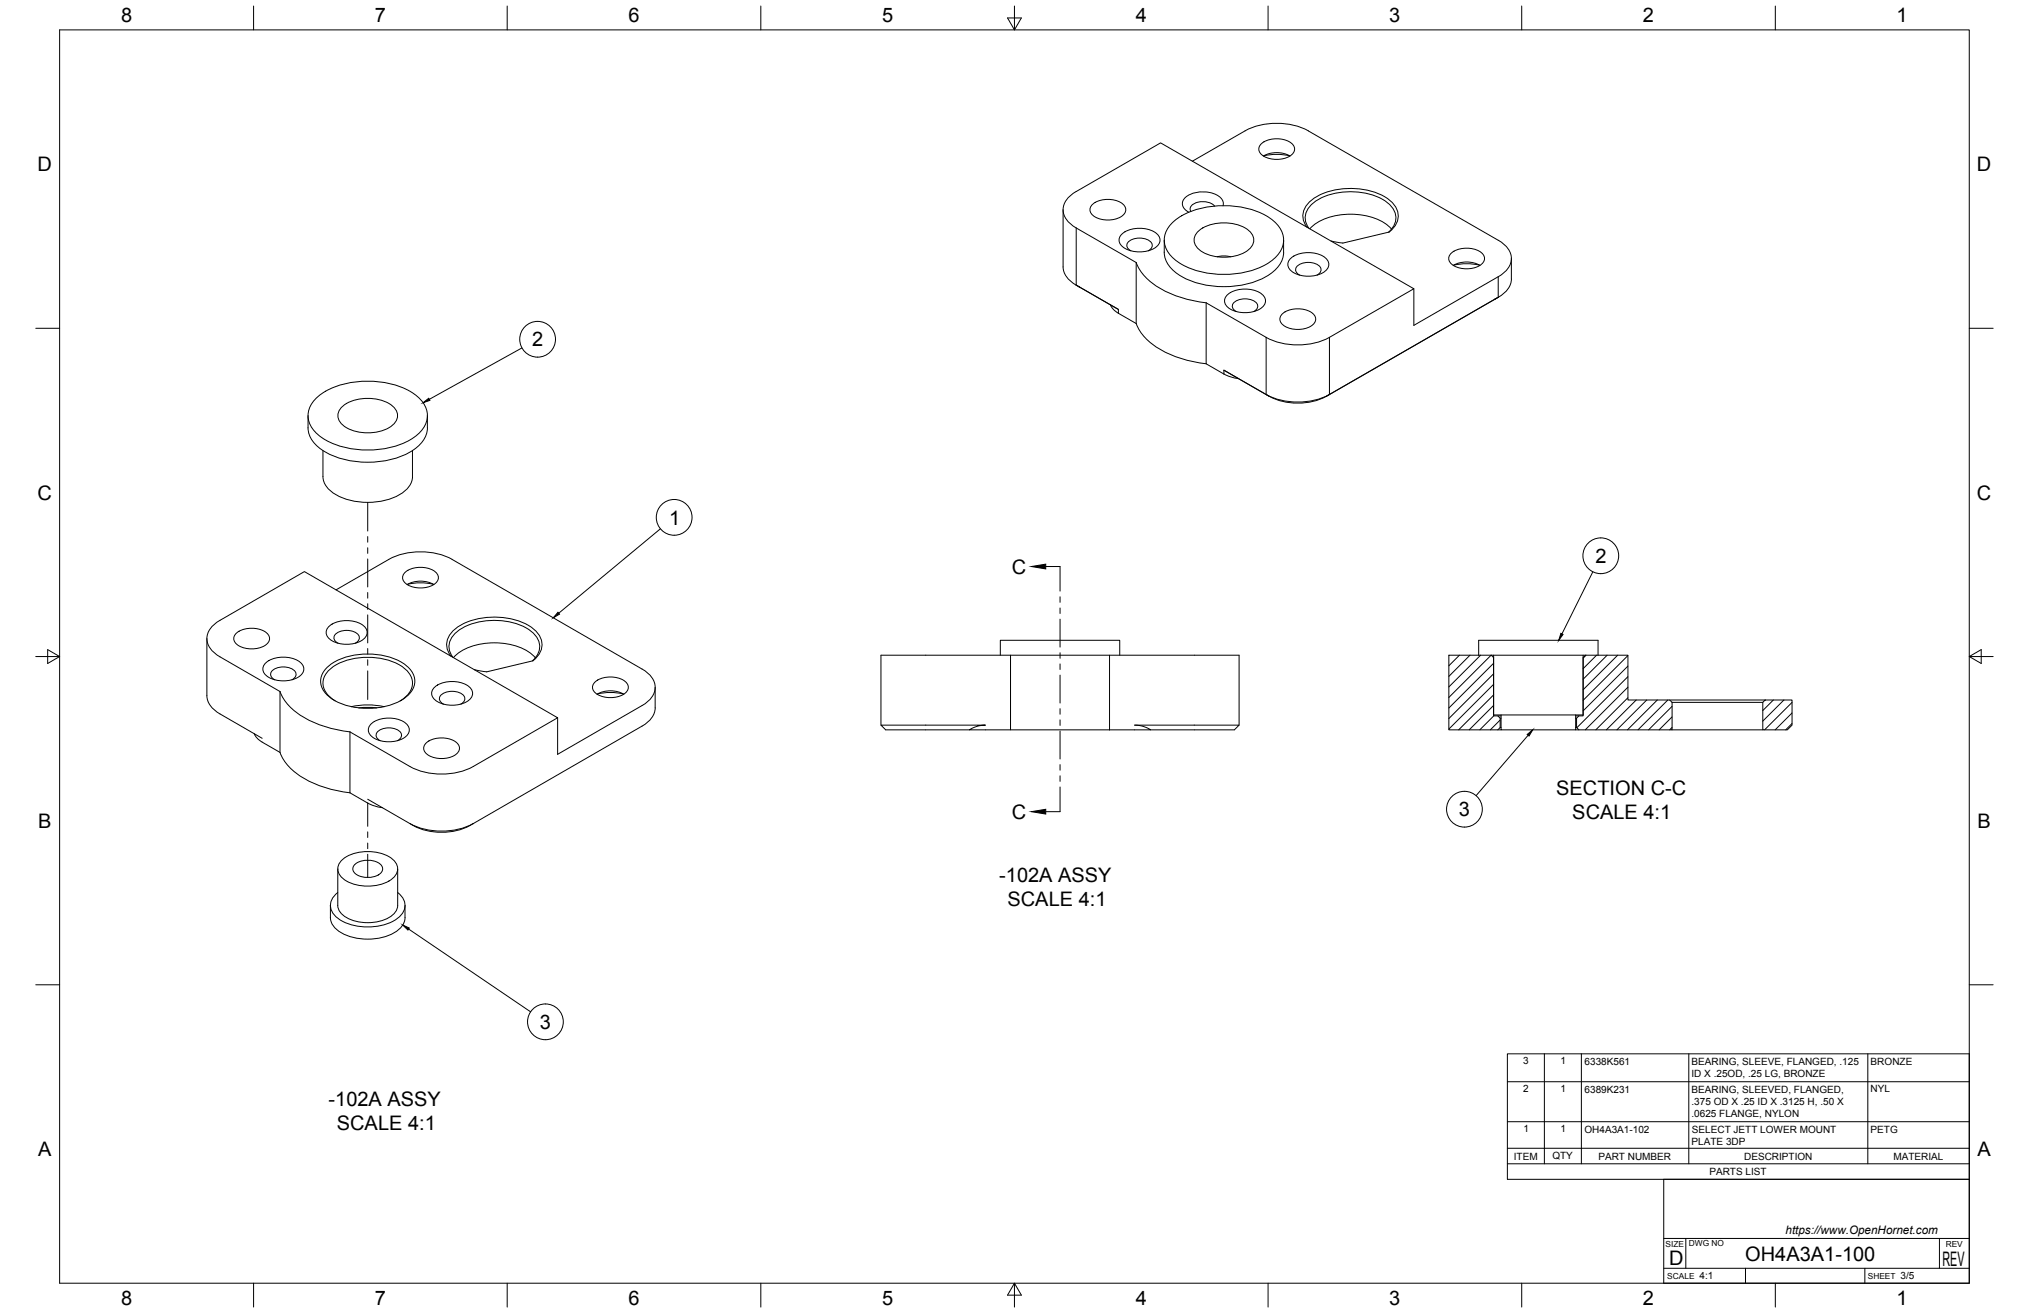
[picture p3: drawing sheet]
<svg xmlns="http://www.w3.org/2000/svg" width="864mm" height="559mm" viewBox="0 0 864 559" stroke-linecap="round" stroke-linejoin="round" font-family="sans-serif">
<!-- layer: Visible -->
<g fill="none" stroke="#000" stroke-width=".43">
<path d="M529.9 55.7l-22.4 12.9M529.9 55.7a29.9 29.9 0 0 1 27 0M556.9 55.7l80.8 46.6a8.8 8.8 0 0 1 5.4 9.4 10.6 10.6 0 0 1-5.4 6.1l-35.9 20.7v-15.6M536.6 61.5a10.8 10.8 0 0 1 13.6 0 3.2 3.2 0 0 1-1.4 5.1 11.2 11.2 0 0 1-12.2-1.2 2.8 2.8 0 0 1 0-3.9zM537.7 66.4a11.8 11.8 0 0 1 11.4 0M537.9 66.3a24 24 0 0 1 11 0M452.5 89.3v24.3a9.5 9.5 0 0 0 5.6 7.8l17.9 10.3M464.7 87.3a10.8 10.8 0 0 1 13.7 0 3.2 3.2 0 0 1-1.5 5.1 11.2 11.2 0 0 1-12.2-1.2 2.8 2.8 0 0 1 0-3.9zM477.2 99.9a12.4 12.4 0 0 1 15.6 0 3.6 3.6 0 0 1-1.6 5.8 12.8 12.8 0 0 1-14-1.3 3.2 3.2 0 0 1 0-4.5zM498.8 94.9a32.3 32.3 0 0 1 23.2-7.4 31.6 31.6 0 0 1 21 7.4 9.8 9.8 0 0 1-1.1 15.6 36.6 36.6 0 0 1-28.1 5.7 25 25 0 0 1-16.8-9.1 9.4 9.4 0 0 1 1.8-12.2zM510 98.4a18.5 18.5 0 0 1 21.9 0 5 5 0 0 1-.9 8.2 18.8 18.8 0 0 1-21-.7 4.8 4.8 0 0 1 0-7.5zM517 87.7a7.5 7.5 0 0 0-10-.1 1.93 1.93 0 0 0-.1 2.4"/>
<path d="M520.6 87.5a4.4 4.4 0 0 0-3.4-4.8 12.4 12.4 0 0 0-13.2 1.9 3.7 3.7 0 0 0 2 5.7M556.3 96.7a7.7 7.7 0 0 1 1.7-11.4 30.5 30.5 0 0 1 27.1-3.5 13.2 13.2 0 0 1 10 9.2 8.4 8.4 0 0 1-3.8 7.7l-19.8 4.8-5-.9M557.1 97.2a7.5 7.5 0 0 1 2.5-11.3 29.4 29.4 0 0 1 30-.3 7.8 7.8 0 0 1 3.2 11.2l-1.8 2M557.5 97.4a24 24 0 0 1 19-6.2 22.6 22.6 0 0 1 15.8 6.3M481.3 106.7a2.38 2.38 0 0 1-1.7-2.3 2.38 2.38 0 0 1 1.7-2.2 7.7 7.7 0 0 1 8.8 1.1l.3 1.6-.6 1-1.1 .8M483.6 111.7a25.2 25.2 0 0 0 14.8 13.4l8.1 2.6 6.9 1.2M483.6 111.7l-25.5-14.7a8.8 8.8 0 0 1-5.4-9.4 10.4 10.4 0 0 1 5.4-6.1l35.9-20.7 107.8 62.1-35.9 20.7a29.9 29.9 0 0 1-27 0M483.6 111.7v26M495.5 102.2a14.8 14.8 0 0 0 1.6 10.3 26.2 26.2 0 0 0 19.3 9.3 36.2 36.2 0 0 0 25.3-6 11.3 11.3 0 0 0 4.7-8.4M518.1 109.3a10.7 10.7 0 0 1 5.7 0M546.3 102.2v5.2M549.1 110.3a12.4 12.4 0 0 1 15.6 0 3.6 3.6 0 0 1-1.7 5.8 12.8 12.8 0 0 1-13.9-1.3 3.2 3.2 0 0 1 0-4.5z"/>
<path d="M553.2 117.1a2.38 2.38 0 0 1-1.8-2.3 2.38 2.38 0 0 1 1.8-2.3 7.7 7.7 0 0 1 8.7 1.2l.3 1.5-.5 1-1.1 .9M617.4 108a10.8 10.8 0 0 1 13.7 0 3.2 3.2 0 0 1-1.5 5.1 11.2 11.2 0 0 1-12.2-1.1 2.8 2.8 0 0 1 0-4zM618.6 113a11.8 11.8 0 0 1 11.3 0M618.7 112.9a24 24 0 0 1 11.1 0M643.3 110v8.8M643.3 118.8a9.5 9.5 0 0 1-5.6 7.7l-73.3 42.2M458 121.3l1.4 .9M459.4 122.1l.1 .1M476 131.7l-3.4-2 1 1.7 1.7 1.5 8.3 4.8M483.6 137.7a25.2 25.2 0 0 0 14.8 13.3l8.1 2.6 6.9 1.2M513.4 128.9v25.9M513.4 128.9l25.5 14.7"/>
<path d="M522.1 125.8a12.4 12.4 0 0 1 15.6 0 3.6 3.6 0 0 1-1.6 5.8 12.8 12.8 0 0 1-14-1.3 3.2 3.2 0 0 1 0-4.5zM526.2 132.6a2.38 2.38 0 0 1-1.7-2.3 2.38 2.38 0 0 1 1.7-2.3 7.7 7.7 0 0 1 8.8 1.2l.3 1.5-.6 1-1.1 .9M545.5 133.9a10.8 10.8 0 0 1 13.7 0 3.2 3.2 0 0 1-1.4 5 11.2 11.2 0 0 1-12.3-1.1 2.8 2.8 0 0 1 0-3.9zM637.8 126.5l-1.5 .8M513.4 154.8l8.9 5.1 4.9 1.2-6.3-3.6 18 10.4M131.1 176.9a14.8 14.8 0 0 0 1.6 10.3 26.2 26.2 0 0 0 19.2 9.3 36.2 36.2 0 0 0 25.4-6 11.3 11.3 0 0 0 4.6-8.4v-5.2M134.4 169.6a32.2 32.2 0 0 1 23.1-7.4 31.5 31.5 0 0 1 21.1 7.4 9.8 9.8 0 0 1-1.2 15.6 36.6 36.6 0 0 1-28 5.8 25 25 0 0 1-16.8-9.2 9.4 9.4 0 0 1 1.8-12.2zM145.6 173.1a18.4 18.4 0 0 1 21.8 0 5 5 0 0 1-.8 8.3 18.8 18.8 0 0 1-21-.8 4.8 4.8 0 0 1 0-7.5zM527.2 161.2l13.1 7.5M538.9 167.9a29.9 29.9 0 0 0 27 0M540.3 168.7a26.7 26.7 0 0 0 24.1 0M137.5 191.8v11a11.1 11.1 0 0 0 8.4 9.1 28.7 28.7 0 0 0 26.4-2.9 8.2 8.2 0 0 0 3.3-6.2v-11"/>
<path d="M192.4 238.1l80.9 46.6a8.8 8.8 0 0 1 5.3 9.5 10.6 10.6 0 0 1-5.3 6.1l-36 20.7v-15.5M192.5 238.1a29.8 29.8 0 0 0-27 0l-22.5 12.9M172.1 243.9a10.8 10.8 0 0 1 13.7 0 3.2 3.2 0 0 1-1.4 5 11.2 11.2 0 0 1-12.3-1.1 2.8 2.8 0 0 1 0-3.9zM173.3 248.8a11.8 11.8 0 0 1 11.4 0M173.5 248.7a23.9 23.9 0 0 1 11 0M88.1 271.8v24.3M100.3 269.8a10.8 10.8 0 0 1 13.6 0 3.2 3.2 0 0 1-1.4 5.1 11.2 11.2 0 0 1-12.2-1.2 2.8 2.8 0 0 1 0-3.9zM139.7 266.9a12.3 12.3 0 0 1 15.7 0 3.6 3.6 0 0 1-1.7 5.8 12.8 12.8 0 0 1-14-1.3 3.2 3.2 0 0 1 0-4.5zM143.9 273.8a2.4 2.4 0 0 1-1.8-2.3 2.4 2.4 0 0 1 1.7-2.4 7.7 7.7 0 0 1 8.8 1.2l.4 1.1-.3 1-1.5 1.4M192 279.3a7.7 7.7 0 0 1 1.5-11.5 30.3 30.3 0 0 1 27.1-3.6 13.7 13.7 0 0 1 10 8.7 8.4 8.4 0 0 1-3.7 8.3l-19.8 4.7M192.8 279.8a7.5 7.5 0 0 1 2.3-11.4 29.3 29.3 0 0 1 30.1-.4 7.8 7.8 0 0 1 3.2 11.3l-1.8 2M193 279.9a23.9 23.9 0 0 1 19.1-6.3 22.6 22.6 0 0 1 15.8 6.3"/>
<path d="M425.8 278.8v-6.3h50.8v6.3M430.1 278.8h42.1v31.8h-42.1zM430.1 278.8h-55.1v29.8M472.2 278.8h55.2v29.8M629.4 278.8h50.8M629.4 278.8v-6.3h50.8v6.3M629.4 278.8h-12.7v31.8h20.8l1-1v-3.9l-1-1h-1.8v-24.8l-1-1.1M635.7 278.8v25.5h38.1v-25.5M674.8 278.8l-1 1.1v24.8h-1.8l-1 1v3.9l1 1h39.7v-11.7M680.2 278.8h12.7v19.1h17.8l1 1M88.1 296.1a9.5 9.5 0 0 0 5.5 7.7M112.8 282.5a12.3 12.3 0 0 1 15.6 0 3.6 3.6 0 0 1-1.6 5.8 12.8 12.8 0 0 1-14-1.3 3.2 3.2 0 0 1 0-4.5z"/>
<path d="M116.9 289.3a2.4 2.4 0 0 1-1.7-2.3 2.4 2.4 0 0 1 1.7-2.3 7.7 7.7 0 0 1 8.8 1.2l.3 1-.2 1.1-1.5 1.3M119.2 294.3a25.2 25.2 0 0 0 14.8 13.3l8.1 2.7 6.9 1.2M119.2 294.3l-25.6-14.8a8.8 8.8 0 0 1-5.3-9.4 10.5 10.5 0 0 1 5.3-6.1l36-20.7 107.7 62.2-35.9 20.7a29.8 29.8 0 0 1-26.9 0l-25.6-14.7M119.2 294.3v25.9M138.8 284.5a25.9 25.9 0 0 1 20.4-6.1 22.2 22.2 0 0 1 15.9 7.2 7.6 7.6 0 0 1-1.8 10.7 29.3 29.3 0 0 1-24.8 4.2 15.7 15.7 0 0 1-11.7-8.4 7.4 7.4 0 0 1 2-7.6zM142.7 298.3a8.6 8.6 0 0 1-5-9.4 14.8 14.8 0 0 1 11.3-8.3 28.3 28.3 0 0 1 23.5 4.1 7.5 7.5 0 0 1-.8 12.7l-1.4 .9M184.6 292.8a12.3 12.3 0 0 1 15.6 0 3.6 3.6 0 0 1-1.6 5.9 12.8 12.8 0 0 1-14-1.3 3.2 3.2 0 0 1 0-4.6zM188.8 299.7a2.4 2.4 0 0 1-1.8-2.3 2.4 2.4 0 0 1 1.7-2.3 7.7 7.7 0 0 1 8.8 1.1l.3 1.6-.6 1-1.1 .9M201.9 285l5.2 .9M253 290.5a10.8 10.8 0 0 1 13.6 0 3.2 3.2 0 0 1-1.4 5.1 11.2 11.2 0 0 1-12.2-1.1 2.8 2.8 0 0 1 0-4zM254.1 295.5a11.8 11.8 0 0 1 11.4 0M254.3 295.3a23.9 23.9 0 0 1 11 0"/>
<path d="M278.8 292.5l.1 8.8a9.5 9.5 0 0 1-5.6 7.7l-71.9 41.5M710.7 297.9h40.6M711.7 298.9h38.6M750.3 298.9l1-1h11.4v10.7l-2 2h-10.4zM93.6 303.8l18 10.4M108.2 312.2l1 1.7 1.7 1.5 8.3 4.8M148.9 311.5v25.9M149.5 300.8a32.3 32.3 0 0 1 14 0M152.6 301.3l4.4-.3 3.4 .3M157.7 308.4a12.3 12.3 0 0 1 15.6 0 3.6 3.6 0 0 1-1.6 5.8 12.8 12.8 0 0 1-14-1.3 3.2 3.2 0 0 1 0-4.5zM161.8 315.2a2.4 2.4 0 0 1-1.7-2.3 2.4 2.4 0 0 1 1.7-2.3 7.7 7.7 0 0 1 8.8 1.2l.3 1-.2 1.1-1.5 1.3M181.1 316.5a10.8 10.8 0 0 1 13.7 0 3.2 3.2 0 0 1-1.5 5 11.2 11.2 0 0 1-12.2-1.1 2.8 2.8 0 0 1 0-3.9z"/>
<path d="M412.6 310.6h-35.6l-2-2h44.4a12.5 12.5 0 0 0-6.8 2h17.5M472.2 310.6h17.6a12.8 12.8 0 0 0-6.9-2h44.5l-2 2h-35.6M637.5 310.6h1.4M637.5 304.7h1.4M638.5 309.6h.4M638.5 305.7h.4M638.9 304.3v6.3h31.7v-6.3M670.6 310.6h1.4M670.6 309.6h.4M670.6 305.7h.4M670.6 304.7h1.4M711.7 310.6h38.6"/>
<path d="M119.2 320.2a25.2 25.2 0 0 0 14.8 13.4l8.1 2.6 6.9 1.2M148.9 337.4l7.6 4.4a16.9 16.9 0 0 0 6.3 1.9M156.5 340.1l18 10.4a26.4 26.4 0 0 0 26.9 0M174.5 350.5a29.8 29.8 0 0 0 26.9 0M143.8 379.9a6.5 6.5 0 0 0 .7 11.5 23.9 23.9 0 0 0 25.1-.9 6.3 6.3 0 0 0-.3-10.6M143.8 369.8v15.5a7.4 7.4 0 0 0 5.4 6.1 18.5 18.5 0 0 0 18.6-2.6 5.1 5.1 0 0 0 1.5-3.5v-15.5M145.6 366a18.5 18.5 0 0 1 21.9 0 5 5 0 0 1-.9 8.3 18.9 18.9 0 0 1-21-.8 4.9 4.9 0 0 1 0-7.5zM151.3 367.7a9.1 9.1 0 0 1 11 .5 2.91 2.91 0 0 1-2.1 4.6 8.5 8.5 0 0 1-9.8-2.1 2.44 2.44 0 0 1 .9-3zM140.6 385.3v5.2a9.8 9.8 0 0 0 7.9 7.9 24.1 24.1 0 0 0 20.8-2.5l.9-.8a6.7 6.7 0 0 0 2.2-4.6v-5.2"/>
</g>
<!-- layer: Tweak Trail -->
<g fill="none" stroke="#000" stroke-width=".43">
<path d="M156.5 213.8v12.2M156.5 228.4v2.4M156.5 233.1v2.4M156.5 237.9v11.9M156.5 252.2v2.4M156.5 256.9v2.4M156.5 261.7v11.9M156.5 276v2.4M156.5 280.8v2.3M156.5 285.5v12.2M156.5 341.8v9.9M156.5 354v2.4"/>
<path d="M156.5 358.8v2.4M156.5 363.6v9.8"/>
</g>
<!-- layer: Visible Narrow -->
<path d="M458.1 97v24.3l1.4 .9M637.7 117.8v8.7l-1.4 .8M476 131.7v1.6M520.9 157.6v1.6M538.9 143.6v24.3l1.4 .8M565.8 143.6v24.3l-1.4 .8" fill="none" stroke="#000" stroke-width=".43"/>
<!-- layer: Border -->
<g fill="none" stroke="#000" stroke-width=".43">
<path d="M25.4 12.7h812.8v533.4h-812.8zM107.9 2.6v10.1M215.9 2.6v10.1M323.8 2.6v10.1M428.8 7.6h5.9l-2.9 5.1zM431.8 2.6v10.1M539.7 2.6v10.1M647.7 2.6v10.1M755.6 2.6v10.1M15.2 139.7h10.2M838.2 139.7h10.1M15.2 279.4h10.2"/>
<path d="M20.3 276.5l5.1 2.9-5.1 3zM838.2 279.4l5.1-2.9v5.9zM838.2 279.4h10.1M15.2 419.1h10.2M838.2 419.1h10.1M107.9 546.1v10.2M215.9 546.1v10.2M323.8 546.1v10.2M431.8 546.1l2.9 5.1h-5.9zM431.8 546.1v10.2M539.7 546.1v10.2M647.7 546.1v10.2"/>
<path d="M755.6 546.1v10.2"/>
</g>
<!-- layer: Titleblock -->
<path d="M708.1 501.9h130.1v44.2h-130.1zM708.1 539.8h130.1M708.1 527.1h130.1M717.5 527.1v12.7M742.9 539.8v6.3M793.7 539.8v6.3M825.5 527.1v12.7" fill="none" stroke="#000" stroke-width=".43"/>
<!-- layer: Parts Lists -->
<path d="M641.6 448.5h196.6v53.4h-196.6zM657.3 448.5v46.8M673.1 448.5v46.8M718.8 448.5v46.8M795 448.5v46.8M641.6 477.4h196.6M641.6 460.4h196.6M641.6 495.3h196.6M641.6 488.7h196.6" fill="none" stroke="#000" stroke-width=".43"/>
<!-- layer: Balloons -->
<g fill="none" stroke="#000" stroke-width=".43">
<circle cx="228.8" cy="144.4" r="7.6"/>
<circle cx="286.9" cy="220.2" r="7.6"/>
<circle cx="681.3" cy="236.5" r="7.6"/>
<circle cx="623.3" cy="344.4" r="7.6"/>
<circle cx="232.1" cy="434.9" r="7.6"/>
</g>
<!-- layer: 0 -->
<path d="M180.1 171.4l2.4-1.9 .5 .9zM237.5 260.6l.6 .8-2.6 1.5zM664.4 269.6l.9 .4-1.9 2.5zM650 312.6l2.4-2-1.6 2.6zM171.4 393.7l2.8 1.3-.6 .8z" fill="#000" stroke="#000" stroke-width=".43"/>
<path d="M222.1 148.1l-39.4 21.8M281.1 225.1l-43.3 35.9M677.9 243.4l-13.1 26.4M650.4 312.9l-22.2 25.7M173.9 395.4l51.9 35.2" fill="none" stroke="#000" stroke-width=".43"/>
<!-- layer: Hatching -->
<g fill="none" stroke="#000" stroke-width=".43">
<path d="M616.7 278.8v.1M621.2 278.8l-4.5 4.6M625.7 278.8l-9 9.1M630.2 278.8l-13.5 13.6M634.7 278.8l-18 18M675.1 278.8l-1.3 1.3M679.6 278.8l-5.8 5.8M684 278.8l-10.2 10.3M688.5 278.8l-14.7 14.8M692.9 279l-19.1 19.1M635.7 282.3l-19 19M635.7 286.8l-19 19"/>
<path d="M635.7 291.3l-19 19M635.7 295.7l-14.8 14.9M692.9 283.5l-19.1 19.1M692.9 288l-21.7 21.7M692.9 292.5l-18.1 18.1M692.9 297l-13.7 13.6M696.4 297.9l-12.7 12.7M700.9 297.9l-12.7 12.7M705.4 297.9l-12.7 12.7M709.9 297.9l-12.7 12.7M754.8 297.9l-4.5 4.5M759.3 297.9l-9 9"/>
<path d="M762.7 299l-11.6 11.6M635.7 300.2l-10.4 10.4M635.8 304.7l-5.9 5.9M638.5 306.4l-4.2 4.2M711.7 300.6l-10 10M711.7 305.1l-5.5 5.5M711.7 309.6l-1 1M762.7 303.4l-7.1 7.2M762.7 307.9l-2.6 2.7"/>
</g>
<!-- layer: Section Lines -->
<g fill="none" stroke="#000" stroke-width=".43">
<path d="M445.1 241.1h6.1v10.5M451.2 254v2.3M451.2 258.7v2.4M451.2 263.5v11.9M451.2 277.8v2.4M451.2 282.6v2.3M451.2 287.3v11.9M451.2 301.6v2.4M451.2 306.4v2.3M451.2 311.1v11.9M451.2 325.4v2.4M451.2 330.2v2.3"/>
<path d="M451.2 334.9v10.5h-6.1"/>
</g>
<path d="M439 241.1l6.1-1v2zM439 345.4l6.1-1v2.1z" fill="#000" stroke="#000" stroke-width=".43"/>
<g font-size="8.5">
<text x="51.6" y="9.4">8</text>
<text x="159.5" y="9.4">7</text>
<text x="267.5" y="9.4">6</text>
<text x="375.4" y="9.3">5</text>
<text x="483.4" y="9.4">4</text>
<text x="591.3" y="9.4">3</text>
<text x="699.3" y="9.4">2</text>
<text x="807.2" y="9.4">1</text>
<text x="16" y="72.9">D</text>
<text x="841.4" y="72.9">D</text>
<text x="226.5" y="147.4">2</text>
<text x="16" y="212.6">C</text>
<text x="841.4" y="212.6">C</text>
<text x="284.9" y="223.3">1</text>
<text x="679.1" y="239.6">2</text>
<text x="430.6" y="244.2">C</text>
<text x="662.4" y="338.3">SECTION C-C</text>
<text x="620.9" y="347.4">3</text>
<text x="16.2" y="352.3">B</text>
<text x="430.6" y="348.5">C</text>
<text x="669.2" y="348.6">SCALE 4:1</text>
<text x="841.7" y="352.3">B</text>
<text x="425.3" y="375.3">-102A ASSY</text>
<text x="428.8" y="385.5">SCALE 4:1</text>
<text x="229.8" y="437.9">3</text>
<text x="139.8" y="470.9">-102A ASSY</text>
<text x="143.4" y="481.1">SCALE 4:1</text>
<text x="16.2" y="492">A</text>
<text x="841.7" y="492">A</text>
<text x="710.4" y="538.4">D</text>
<text x="742.8" y="536.7">OH4A3A1-100</text>
<text x="826.8" y="538.8">REV</text>
<text x="51.6" y="555.5">8</text>
<text x="159.5" y="555.5">7</text>
<text x="267.5" y="555.5">6</text>
<text x="375.4" y="555.4">5</text>
<text x="483.4" y="555.5">4</text>
<text x="591.3" y="555.5">3</text>
<text x="699.3" y="555.5">2</text>
<text x="807.2" y="555.5">1</text>
</g>
<text font-size="5" x="760" y="525.2">https://www.OpenHornet.com</text>
<g font-size="4.3">
<text x="648.3" y="452.8">3</text>
<text x="664.2" y="452.8">1</text>
<text x="674.4" y="453.1">6338K561</text>
<text x="720" y="453.1">BEARING, SLEEVE, FLANGED, .125</text>
<text x="796.2" y="453.1">BRONZE</text>
<text x="719.9" y="458.3">ID X .25OD, .25 LG, BRONZE</text>
<text x="648.3" y="464.7">2</text>
<text x="664.2" y="464.7">1</text>
<text x="674.4" y="465">6389K231</text>
<text x="720" y="465">BEARING, SLEEVED, FLANGED,</text>
<text x="796.2" y="464.9">NYL</text>
<text x="719.9" y="470.1">.375 OD X .25 ID X .3125 H, .50 X</text>
<text x="719.9" y="475.3">.0625 FLANGE, NYLON</text>
<text x="648.4" y="481.7">1</text>
<text x="664.2" y="481.7">1</text>
<text x="674.4" y="482">OH4A3A1-102</text>
<text x="720.1" y="482">SELECT JETT LOWER MOUNT</text>
<text x="796.2" y="482">PETG</text>
<text x="720" y="487.1">PLATE 3DP</text>
<text x="644.3" y="493.5">ITEM</text>
<text x="660.7" y="493.4">QTY</text>
<text x="680.3" y="493.5">PART NUMBER</text>
<text x="742.4" y="493.5">DESCRIPTION</text>
<text x="805.9" y="493.5">MATERIAL</text>
<text x="727.6" y="500.1">PARTS LIST</text>
<text x="723.4" y="544.5">4:1</text>
<text x="809" y="544.5">3/5</text>
</g>
<g font-size="3.5">
<text x="708.9" y="530.9">SIZE</text>
<text x="718.9" y="530.5">DWG NO</text>
<text x="828.2" y="530.9">REV</text>
<text x="709.6" y="544.2">SCALE</text>
<text x="795" y="544.2">SHEET</text>
</g>
</svg>
